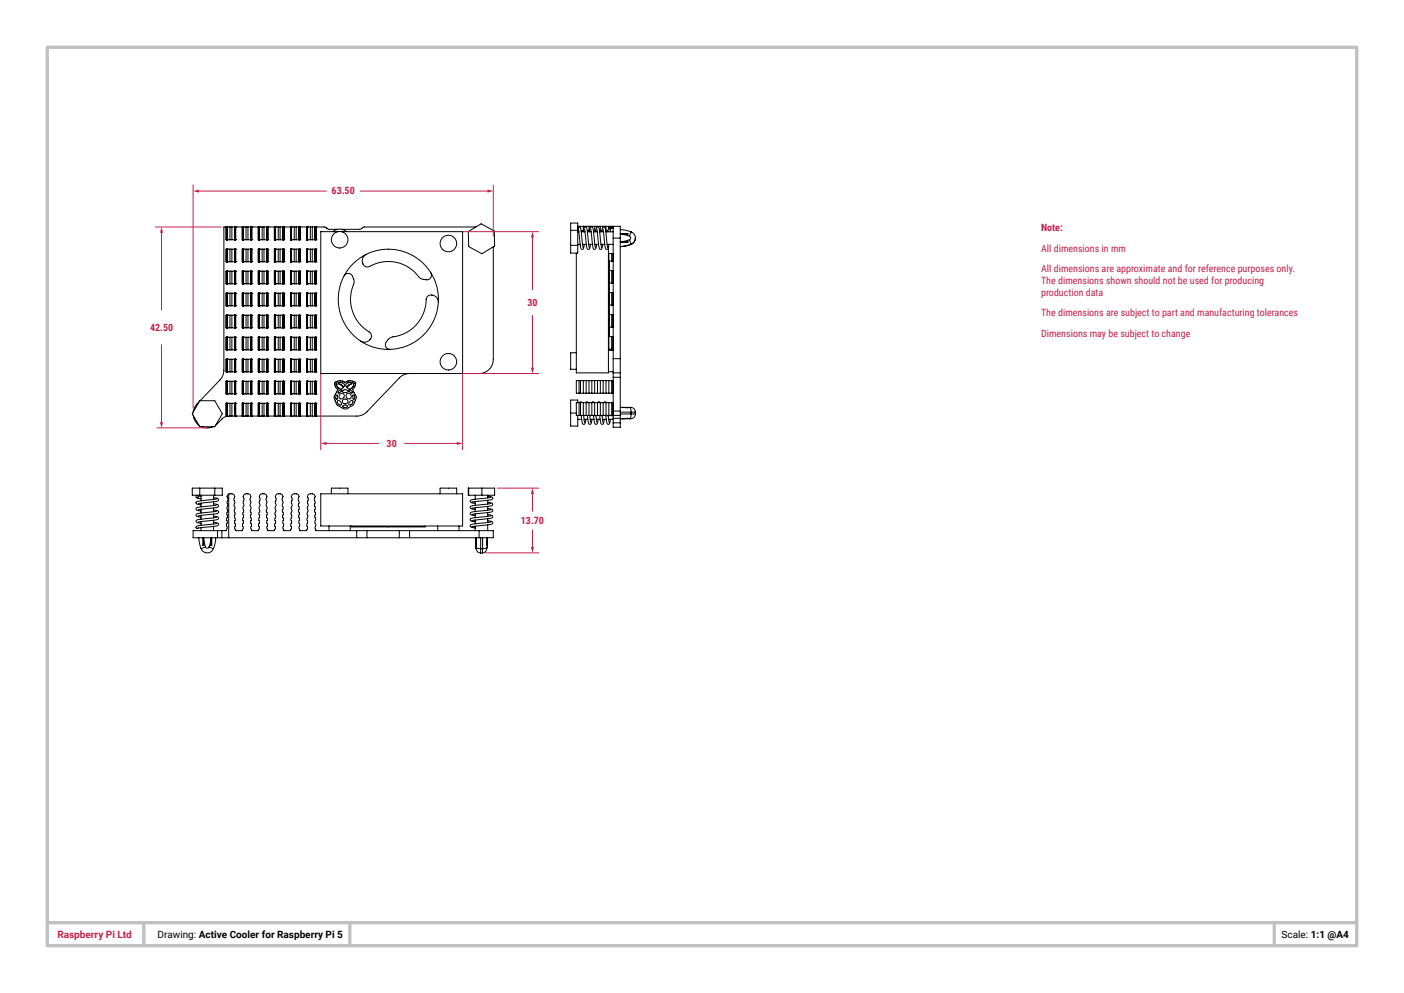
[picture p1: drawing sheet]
<svg xmlns="http://www.w3.org/2000/svg" width="297mm" height="210mm" viewBox="0 0 297 210" stroke-linecap="round" stroke-linejoin="round" font-family="sans-serif">
<!-- layer: Dims -->
<path d="M10 10h277v190h-277zM10 195.1h277M30.4 195.1v4.9M74 195.1v4.9M269.6 195.1v4.9" fill="none" stroke="#c0c0c0" stroke-width=".7"/>
<path d="M40.9 87.5v-.7M43.9 90.5l-.9-.1" fill="none" stroke="#c0c0c0" stroke-width=".21" stroke-dasharray="7.6 .6 .6 .6"/>
<g fill="none" stroke="#000" stroke-width=".21">
<path d="M47.9 50.7h.1M47.9 48h.1M47.9 57.4h.1M47.9 55.4h.1M47.9 52.7h.1M47.9 48h-.5v30.3a3.1 3.1 0 0 1-.9 2.1l-4.2 4.3M47.9 48v2.7M47.9 52.7v2.7M47.9 57.4v2.6M48 55.4h.1M48 52.7h.1M48 57.4h.1"/>
<path d="M48 50.7h.1M48 48h.1M48 48v2.7M48 52.7v2.7M48 57.4v2.6M48 48h.6M48 50.7h.6M48 55.4h.6M48 52.7h.6M48 57.4h.6M48.6 57.4h.5M48.6 48v2.7"/>
<path d="M48.6 52.7v2.7M48.6 57.4v2.6M48.6 48h.5M48.6 50.7h.5M48.6 52.7h.5M48.6 55.4h.5M49.1 57.4h.6M49.1 52.7h.6M49.1 55.4h.6M49.1 48h.6M49.1 50.7h.6M49.1 48v2.7"/>
<path d="M49.1 52.7v2.7M49.1 57.4v2.6M49.7 50.7h.1M49.7 48h.1M49.7 57.4h.1M49.7 55.4h.1M49.7 52.7h.1M49.7 48v2.7M49.7 52.7v2.7M49.7 57.4v2.6M49.8 50.7h.1M49.8 48h.1"/>
<path d="M49.8 55.4h.1M49.8 52.7h.1M49.8 57.4h.1M49.8 48v2.7M49.8 52.7v2.7M49.8 57.4v2.6M49.8 48h1.5M51.3 48h.1M51.3 50.7h.1M51.3 55.4h.1M51.3 52.7h.1M51.3 57.4h.1"/>
<path d="M51.3 48v2.7M51.3 52.7v2.7M51.3 57.4v2.6M51.4 48h.1M51.4 50.7h.1M51.4 55.4h.1M51.4 48v2.7M51.4 52.7v2.7M51.4 57.4v2.6M51.4 57.4h.1M51.4 52.7h.1M51.5 48h.6"/>
<path d="M51.5 50.7h.6M51.5 57.4h.6M51.5 55.4h.6M51.5 52.7h.6M51.5 55.4h.1M51.5 52.7h.1M51.5 48h.1M51.5 50.7h.1M51.5 57.4h.1M51.5 48v2.7M51.5 52.7v2.7M51.5 57.4v2.6"/>
<path d="M52.1 57.4h.4M52.1 48h.4M52.1 50.7h.4M52.1 48v2.7M52.1 52.7v2.7M52.1 57.4v2.6M52.1 52.7h.4M52.1 55.4h.4M52.5 48h.6M52.5 50.7h.6M52.5 57.4h.6M52.5 55.4h.6"/>
<path d="M52.5 52.7h.6M52.5 48v2.7M52.5 52.7v2.7M52.5 57.4v2.6M53.1 48h.1M53.1 50.7h.1M53.1 55.4h.1M53.1 52.7h.1M53.1 57.4h.1M53.1 48v2.7M53.1 52.7v2.7M53.1 57.4v2.6"/>
<path d="M53.2 57.4h.1M53.2 55.4h.1M53.2 52.7h.1M53.2 48h.1M53.2 50.7h.1M53.2 48v2.7M53.2 52.7v2.7M53.2 57.4v2.6M53.2 48h1.4M54.6 57.4h.1M54.6 55.4h.1M54.6 52.7h.1"/>
<path d="M54.6 48h.1M54.6 50.7h.1M54.6 48v2.7M54.6 52.7v2.7M54.6 57.4v2.6M54.7 57.4h.1M54.7 55.4h.1M54.7 52.7h.1M54.7 48h.1M54.7 50.7h.1M54.7 48v2.7M54.7 52.7v2.7"/>
<path d="M54.7 57.4v2.6M54.8 57.4h.1M54.8 48h.1M54.8 50.7h.1M54.8 55.4h.1M54.8 52.7h.1M54.8 48v2.7M54.8 52.7v2.7M54.8 57.4v2.6M54.9 57.4h.6M54.9 52.7h.6M54.9 55.4h.6"/>
<path d="M54.9 48h.6M54.9 50.7h.6M54.9 48h.1M54.9 50.7h.1M54.9 57.4h.1M54.9 55.4h.1M54.9 52.7h.1M55.5 48v2.7M55.5 52.7v2.7M55.5 57.4v2.6M55.5 57.4h.3M55.5 48h.3"/>
<path d="M55.5 50.7h.3M55.5 52.7h.3M55.5 55.4h.3M55.8 57.4h.6M55.8 52.7h.6M55.8 55.4h.6M55.8 48h.6M55.8 50.7h.6M55.8 48v2.7M55.8 52.7v2.7M55.8 57.4v2.6M56.4 57.4h.1"/>
<path d="M56.4 55.4h.1M56.4 52.7h.1M56.4 48h.1M56.4 50.7h.1M56.4 48v2.7M56.4 52.7v2.7M56.4 57.4v2.6M56.5 48h.1M56.5 50.7h.1M56.5 57.4h.1M56.5 55.4h.1M56.5 52.7h.1"/>
<path d="M56.5 48v2.7M56.5 52.7v2.7M56.5 57.4v2.6M56.6 48h.1M56.6 50.7h.1M56.6 57.4h.1M56.6 55.4h.1M56.6 52.7h.1M56.6 48v2.7M56.6 52.7v2.7M56.6 57.4v2.6M56.7 50.7h.1"/>
<path d="M56.7 55.4h.1M56.7 52.7h.1M56.7 48h.1M56.7 57.4h.1M56.7 48h1.3M58 48h.1M58 57.4h.1M58 52.7h.1M58 50.7h.1M58 55.4h.1M58 48v2.7M58 52.7v2.7"/>
<path d="M58 57.4v2.6M58.1 50.7h.1M58.1 55.4h.1M58.1 48h.1M58.1 57.4h.1M58.1 52.7h.1M58.1 48v2.7M58.1 52.7v2.7M58.1 57.4v2.6M58.2 50.7h.1M58.2 48h.1M58.2 55.4h.1"/>
<path d="M58.2 52.7h.1M58.2 57.4h.1M58.2 48v2.7M58.2 52.7v2.7M58.2 57.4v2.6M58.3 57.4h.6M58.3 52.7h.6M58.3 55.4h.6M58.3 50.7h.6M58.3 48h.6M58.3 50.7h.1M58.3 48h.1"/>
<path d="M58.3 55.4h.1M58.3 52.7h.1M58.3 57.4h.1M58.3 48v2.7M58.3 52.7v2.7M58.3 57.4v2.6M58.9 57.4h.3M58.9 48h.3M58.9 50.7h.3M58.9 48v2.7M58.9 52.7v2.7M58.9 57.4v2.6"/>
<path d="M58.9 52.7h.3M58.9 55.4h.3M59.2 57.4h.6M59.2 52.7h.6M59.2 55.4h.6M59.2 50.7h.6M59.2 48h.6M59.2 48v2.7M59.2 52.7v2.7M59.2 57.4v2.6M59.8 55.4h.1M59.8 52.7h.1"/>
<path d="M59.8 57.4h.1M59.8 50.7h.1M59.8 48h.1M59.8 48v2.7M59.8 52.7v2.7M59.8 57.4v2.6M59.9 50.7h.1M59.9 48h.1M59.9 57.4h.1M59.9 55.4h.1M59.9 52.7h.1M59.9 48v2.7"/>
<path d="M59.9 52.7v2.7M59.9 57.4v2.6M60 50.7h.1M60 48h.1M60 55.4h.1M60 48v2.7M60 52.7v2.7M60 57.4v2.6M60 52.7h.1M60 57.4h.1M60.1 50.7h.1M60.1 48h.1"/>
<path d="M60.1 55.4h.1M60.1 52.7h.1M60.1 57.4h.1M60.1 48h1.4M60.1 48v2.7M60.1 52.7v2.7M60.1 57.4v2.6M61.5 55.4h.1M61.5 52.7h.1M61.5 57.4h.1M61.5 48h.1M61.5 50.7h.1"/>
<path d="M61.5 48v2.7M61.5 52.7v2.7M61.5 57.4v2.6M61.6 55.4h.1M61.6 52.7h.1M61.6 57.4h.1M61.6 48h.1M61.6 50.7h.1M61.6 48v2.7M61.6 52.7v2.7M61.6 57.4v2.6M61.6 48h.6"/>
<path d="M61.6 50.7h.6M61.6 55.4h.6M61.6 52.7h.6M61.6 57.4h.6M62.2 48v2.7M62.2 52.7v2.7M62.2 57.4v2.6M62.2 57.4h.5M62.2 48h.5M62.2 50.7h.5M62.2 52.7h.5M62.2 55.4h.5"/>
<path d="M62.7 57.4h.6M62.7 52.7h.6M62.7 55.4h.6M62.7 48h.6M62.7 50.7h.6M62.7 48v2.7M62.7 52.7v2.7M62.7 57.4v2.6M63.3 57.4h.1M63.3 55.4h.1M63.3 52.7h.1M63.3 48h.1"/>
<path d="M63.3 50.7h.1M63.3 48v2.7M63.3 52.7v2.7M63.3 57.4v2.6M63.4 48h.1M63.4 50.7h.1M63.4 55.4h.1M63.4 52.7h.1M63.4 57.4h.1M63.4 48v2.7M63.4 52.7v2.7M63.4 57.4v2.6"/>
<path d="M63.4 48h1.5M64.9 52.7h.1M64.9 55.4h.1M64.9 57.4h.1M64.9 50.7h.1M64.9 48h.1M64.9 48v2.7M64.9 52.7v2.7M64.9 57.4v2.6M65 55.4h.1M65 50.7h.1M65 48h.1"/>
<path d="M65 48v2.7M65 52.7v2.7M65 57.4v2.6M65 52.7h.1M65 57.4h.1M65 50.7h.6M65 48h.6M65 57.4h.6M65 52.7h.6M65 55.4h.6M65.6 48v2.7M65.6 52.7v2.7"/>
<path d="M65.6 57.4v2.6M65.6 57.4h.5M65.6 48h.5M65.6 50.7h.5M65.6 52.7h.5M65.6 55.4h.5M66.1 57.4h.6M66.1 52.7h.6M66.1 55.4h.6M66.1 50.7h.6M66.1 48h.6M66.1 48v2.7"/>
<path d="M66.1 52.7v2.7M66.1 57.4v2.6M66.7 57.4h.1M66.7 52.7h.1M66.7 55.4h.1M66.7 50.7h.1M66.7 48h.1M66.7 48v2.7M66.7 52.7v2.7M66.7 57.4v2.6M66.8 57.4h.1M66.8 52.7h.1"/>
<path d="M66.8 55.4h.1M66.8 50.7h.1M66.8 48h.1M66.8 48v2.7M66.8 52.7v2.7M66.8 57.4v2.6M66.8 48h1.9l.8 .5h1.9M70.4 49a2.26 2.26 0 0 1 2.9 0M71.4 49h-3.5v30h33.5a3 3 0 0 0 2.9-3v-23.8M72.3 49h25.6v30M72.8 58.4a1 1 0 0 1 .9-.6 1 1 0 0 1 .9 .7l.3 1.1a8.5 8.5 0 0 0 1.5 9.3l1.7 1.3a1.3 1.3 0 0 1 .1 1.7 1.3 1.3 0 0 1-1.7 .3l-.2-.1M77.5 53.8a1.41 1.41 0 0 0-.9 1.5 1.41 1.41 0 0 0 1.2 1.2 8.3 8.3 0 0 1 11.1 2.3l.2 .2a1.65 1.65 0 0 0 2.1-.4l.1-.5-.2-.4"/>
<path d="M99.1 49l2.7-1.7 2.8 1.6v3.1l-2.7 1.7-2.8-1.6zM100.7 48h-23.7l-.9 .5h-3.8M120.7 47.2h1.5v6.3h-1.5zM120.7 51.9h1.5M120.7 48.7h1.5M122.2 47.9h.3M122.2 51.7h.5M122.2 49h.2M122.2 48.9h.2M122.5 47.9h.3M122.5 47.9v.1M122.8 47.9h.6"/>
<path d="M122.8 47.9v.3M123 49h.7M123.2 51.7h.8M123.4 49l.2-.9 .3-.1 .3 .4 .4 3.9M123.4 47.9h.6M123.4 47.9v1h-.5M123.6 51.7l-.2 .9-.3 .1a4.3 4.3 0 0 1-.5-2.5l-.2-1.6a.36 .36 0 0 1-.1-.4 .36 .36 0 0 1 .3-.2l.3 .4 .4 3.9M123.7 48.4l.4 3.9 .2 .4 .4-.1 .2-.9M124 47.9h.6M124 47.9v.2M124.2 48.9h.5M124.3 49h.8"/>
<path d="M124.5 51.7h.8M124.6 47.9h.6M124.6 47.9v1M124.7 49l.2-.9 .3-.1 .3 .4 .4 3.9M125 48.4l.4 3.6 .3 .7 .3-.1 .2-.9M125.2 47.9h.6M125.2 47.9v.1M125.5 48.9h.5M125.5 49h.9M125.8 47.9h.6M125.8 47.9v1M125.8 51.7h.8"/>
<path d="M126 49l.2-.9 .3-.1a5 5 0 0 1 .5 2.8l.2 1.5M126.3 48.4l.2 2.5a2.32 2.32 0 0 0 .5 1.8l.3-.1 .2-.9M126.4 47.9h.6M126.4 47.9v.1M126.8 48.9h.5M126.9 49h.7M127 47.9h.6M127 47.9v1M127.1 51.7h.8M127.3 49l.2-.9 .3-.1 .3 .4 .4 3.9M127.6 48.4l.2 2.5a2.32 2.32 0 0 0 .5 1.8l.3-.1 .2-.9M127.6 47.9h.6"/>
<path d="M127.6 47.9v.1M128.1 48.9h.5M128.2 49h1.5M128.2 47.9h.6M128.2 47.9v1M128.4 51.7h1.3M128.7 55.4h.2v15.5h-.2M128.7 55.2h.1M128.7 53.6h1M128.7 52.3v26.6h-6.8v-25.4M128.8 48.1l-.2 .9M128.8 47.9h.6"/>
<path d="M128.8 55.2h.6M128.8 47.9v.2M128.8 53.6v1.6M128.9 59.9h.5M128.9 57.2h.5M128.9 48h.1M129.1 48.5v.5M129.2 48.3h.5M129.4 47.9h.3M129.4 55.2h.3M129.4 59.9h.3M129.4 57.2h.3"/>
<path d="M129.4 47.9v.4M129.4 53.6v1.6M129.4 57.2v2.7M129.7 47.9h1.5v2.4M129.7 55.2h.1M129.7 59.9h.1M129.7 47.9v.4M129.7 53.6v1.6M129.7 57.2v2.7M129.7 57.2h.1M129.7 47.9v2.4M129.7 50.3h1.5"/>
<path d="M129.7 50.3v25.6M131.2 51.1h1.6v.2h-1.6M131.2 49.4h1.6v.2h-1.6M131.2 48.6l2.3 .4M131.2 49.4h1.6M131.2 51.1h1.6M131.2 50.3v25.6M131.7 49.6l1.5 .4M133.2 50.7l-1.5 .4M133.2 50.7l.3 1M133.2 50a.39 .39 0 0 1 .2 .3 .39 .39 0 0 1-.2 .4M133.5 51.7l-2.3 .4"/>
<path d="M133.5 49l-.3 1M133.5 49a1.4 1.4 0 0 1 .9 1.3 1.4 1.4 0 0 1-.9 1.4M133.5 51.7h.1M134.4 50.4l-.2 .7-.7 .6M134.4 50.3v.1M47.9 71.3h.1M47.9 74h.1M47.9 60h.1M47.9 66.7h.1M47.9 69.3h.1M47.9 64.7h.1M47.9 62h.1"/>
<path d="M47.9 76h.1M47.9 78.6h.1M47.9 62v2.7M47.9 66.7v2.6M47.9 71.3v2.7M47.9 76v2.6M48 64.7h.1M48 62h.1M48 76h.1M48 78.6h.1M48 60h.1M48 66.7h.1"/>
<path d="M48 69.3h.1M48 71.3h.1M48 74h.1M48 62v2.7M48 66.7v2.6M48 71.3v2.7M48 76v2.6M48 64.7h.6M48 62h.6M48 76h.6M48 78.6h.6M48 66.7h.6"/>
<path d="M48 69.3h.6M48 60h.6M48 71.3h.6M48 74h.6M48.6 60h.5M48.6 76h.5M48.6 78.6h.5M48.6 71.3h.5M48.6 74h.5M48.6 66.7h.5M48.6 69.3h.5M48.6 62h.5"/>
<path d="M48.6 64.7h.5M48.6 62v2.7M48.6 66.7v2.6M48.6 71.3v2.7M48.6 76v2.6M49.1 62h.6M49.1 64.7h.6M49.1 60h.6M49.1 76h.6M49.1 78.6h.6M49.1 71.3h.6M49.1 74h.6"/>
<path d="M49.1 66.7h.6M49.1 69.3h.6M49.1 62v2.7M49.1 66.7v2.6M49.1 71.3v2.7M49.1 76v2.6M49.7 71.3h.1M49.7 74h.1M49.7 66.7h.1M49.7 69.3h.1M49.7 60h.1M49.7 64.7h.1"/>
<path d="M49.7 62h.1M49.7 76h.1M49.7 78.6h.1M49.7 62v2.7M49.7 66.7v2.6M49.7 71.3v2.7M49.7 76v2.6M49.8 71.3h.1M49.8 74h.1M49.8 76h.1M49.8 78.6h.1M49.8 66.7h.1"/>
<path d="M49.8 69.3h.1M49.8 64.7h.1M49.8 62h.1M49.8 60h.1M49.8 62v2.7M49.8 66.7v2.6M49.8 71.3v2.7M49.8 76v2.6M51.3 64.7h.1M51.3 62h.1M51.3 66.7h.1M51.3 69.3h.1"/>
<path d="M51.3 74h.1M51.3 71.3h.1M51.3 78.6h.1M51.3 76h.1M51.3 60h.1M51.3 62v2.7M51.3 66.7v2.6M51.3 71.3v2.7M51.3 76v2.6M51.4 74h.1M51.4 78.6h.1M51.4 69.3h.1"/>
<path d="M51.4 64.7h.1M51.4 60h.1M51.4 62v2.7M51.4 66.7v2.6M51.4 71.3v2.7M51.4 76v2.6M51.4 71.3h.1M51.4 76h.1M51.4 66.7h.1M51.4 62h.1M51.5 74h.6M51.5 71.3h.6"/>
<path d="M51.5 78.6h.6M51.5 76h.6M51.5 66.7h.6M51.5 69.3h.6M51.5 60h.6M51.5 64.7h.6M51.5 62h.6M51.5 78.6h.1M51.5 76h.1M51.5 64.7h.1M51.5 62h.1M51.5 74h.1"/>
<path d="M51.5 71.3h.1M51.5 66.7h.1M51.5 69.3h.1M51.5 60h.1M51.5 62v2.7M51.5 66.7v2.6M51.5 71.3v2.7M51.5 76v2.6M52.1 60h.4M52.1 76h.4M52.1 78.6h.4M52.1 71.3h.4"/>
<path d="M52.1 74h.4M52.1 66.7h.4M52.1 69.3h.4M52.1 62h.4M52.1 64.7h.4M52.1 62v2.7M52.1 66.7v2.6M52.1 71.3v2.7M52.1 76v2.6M52.5 64.7h.6M52.5 62h.6M52.5 60h.6"/>
<path d="M52.5 78.6h.6M52.5 76h.6M52.5 74h.6M52.5 71.3h.6M52.5 66.7h.6M52.5 69.3h.6M52.5 62v2.7M52.5 66.7v2.6M52.5 71.3v2.7M52.5 76v2.6M53.1 74h.1M53.1 71.3h.1"/>
<path d="M53.1 66.7h.1M53.1 69.3h.1M53.1 78.6h.1M53.1 76h.1M53.1 60h.1M53.1 64.7h.1M53.1 62h.1M53.1 62v2.7M53.1 66.7v2.6M53.1 71.3v2.7M53.1 76v2.6M53.2 74h.1"/>
<path d="M53.2 71.3h.1M53.2 60h.1M53.2 78.6h.1M53.2 76h.1M53.2 64.7h.1M53.2 62h.1M53.2 66.7h.1M53.2 69.3h.1M53.2 62v2.7M53.2 66.7v2.6M53.2 71.3v2.7M53.2 76v2.6"/>
<path d="M54.6 60h.1M54.6 71.3h.1M54.6 74h.1M54.6 78.6h.1M54.6 76h.1M54.6 69.3h.1M54.6 66.7h.1M54.6 64.7h.1M54.6 62h.1M54.6 62v2.7M54.6 66.7v2.6M54.6 71.3v2.7"/>
<path d="M54.6 76v2.6M54.7 69.3h.1M54.7 66.7h.1M54.7 71.3h.1M54.7 74h.1M54.7 78.6h.1M54.7 76h.1M54.7 60h.1M54.7 64.7h.1M54.7 62h.1M54.7 62v2.7M54.7 66.7v2.6"/>
<path d="M54.7 71.3v2.7M54.7 76v2.6M54.8 64.7h.1M54.8 62h.1M54.8 60h.1M54.8 71.3h.1M54.8 74h.1M54.8 78.6h.1M54.8 76h.1M54.8 69.3h.1M54.8 66.7h.1M54.8 62v2.7"/>
<path d="M54.8 66.7v2.6M54.8 71.3v2.7M54.8 76v2.6M54.9 76h.6M54.9 78.6h.6M54.9 71.3h.6M54.9 74h.6M54.9 60h.6M54.9 66.7h.6M54.9 69.3h.6M54.9 62h.6M54.9 64.7h.6"/>
<path d="M54.9 78.6h.1M54.9 76h.1M54.9 71.3h.1M54.9 74h.1M54.9 60h.1M54.9 69.3h.1M54.9 66.7h.1M54.9 64.7h.1M54.9 62h.1M55.5 62v2.7M55.5 66.7v2.6M55.5 71.3v2.7"/>
<path d="M55.5 76v2.6M55.5 60h.3M55.5 76h.3M55.5 78.6h.3M55.5 71.3h.3M55.5 74h.3M55.5 66.7h.3M55.5 69.3h.3M55.5 62h.3M55.5 64.7h.3M55.8 62h.6M55.8 64.7h.6"/>
<path d="M55.8 60h.6M55.8 76h.6M55.8 78.6h.6M55.8 66.7h.6M55.8 69.3h.6M55.8 71.3h.6M55.8 74h.6M55.8 62v2.7M55.8 66.7v2.6M55.8 71.3v2.7M55.8 76v2.6M56.4 71.3h.1"/>
<path d="M56.4 74h.1M56.4 69.3h.1M56.4 66.7h.1M56.4 78.6h.1M56.4 76h.1M56.4 60h.1M56.4 64.7h.1M56.4 62h.1M56.4 62v2.7M56.4 66.7v2.6M56.4 71.3v2.7M56.4 76v2.6"/>
<path d="M56.5 71.3h.1M56.5 74h.1M56.5 69.3h.1M56.5 66.7h.1M56.5 60h.1M56.5 78.6h.1M56.5 76h.1M56.5 64.7h.1M56.5 62h.1M56.5 62v2.7M56.5 66.7v2.6M56.5 71.3v2.7"/>
<path d="M56.5 76v2.6M56.6 64.7h.1M56.6 62h.1M56.6 60h.1M56.6 71.3h.1M56.6 74h.1M56.6 78.6h.1M56.6 76h.1M56.6 69.3h.1M56.6 66.7h.1M56.6 62v2.7M56.6 66.7v2.6"/>
<path d="M56.6 71.3v2.7M56.6 76v2.6M56.7 64.7h.1M56.7 69.3h.1M56.7 78.6h.1M56.7 60h.1M56.7 74h.1M56.7 71.3h.1M56.7 76h.1M56.7 62h.1M56.7 66.7h.1M58 76h.1"/>
<path d="M58 62h.1M58 66.7h.1M58 71.3h.1M58 78.6h.1M58 60h.1M58 64.7h.1M58 69.3h.1M58 74h.1M58 62v2.7M58 66.7v2.6M58 71.3v2.7M58 76v2.6"/>
<path d="M58.1 78.6h.1M58.1 60h.1M58.1 64.7h.1M58.1 69.3h.1M58.1 74h.1M58.1 71.3h.1M58.1 62h.1M58.1 66.7h.1M58.1 76h.1M58.1 62v2.7M58.1 66.7v2.6M58.1 71.3v2.7"/>
<path d="M58.1 76v2.6M58.2 62h.1M58.2 64.7h.1M58.2 78.6h.1M58.2 76h.1M58.2 74h.1M58.2 71.3h.1M58.2 69.3h.1M58.2 66.7h.1M58.2 60h.1M58.2 62v2.7M58.2 66.7v2.6"/>
<path d="M58.2 71.3v2.7M58.2 76v2.6M58.3 78.6h.6M58.3 76h.6M58.3 74h.6M58.3 71.3h.6M58.3 69.3h.6M58.3 66.7h.6M58.3 62h.6M58.3 64.7h.6M58.3 60h.6M58.3 78.6h.1"/>
<path d="M58.3 76h.1M58.3 62h.1M58.3 64.7h.1M58.3 69.3h.1M58.3 66.7h.1M58.3 60h.1M58.3 74h.1M58.3 71.3h.1M58.3 62v2.7M58.3 66.7v2.6M58.3 71.3v2.7M58.3 76v2.6"/>
<path d="M58.9 60h.3M58.9 76h.3M58.9 78.6h.3M58.9 71.3h.3M58.9 74h.3M58.9 66.7h.3M58.9 69.3h.3M58.9 62h.3M58.9 64.7h.3M58.9 62v2.7M58.9 66.7v2.6M58.9 71.3v2.7"/>
<path d="M58.9 76v2.6M59.2 78.6h.6M59.2 76h.6M59.2 74h.6M59.2 71.3h.6M59.2 69.3h.6M59.2 66.7h.6M59.2 62h.6M59.2 64.7h.6M59.2 60h.6M59.2 62v2.7M59.2 66.7v2.6"/>
<path d="M59.2 71.3v2.7M59.2 76v2.6M59.8 62h.1M59.8 64.7h.1M59.8 74h.1M59.8 71.3h.1M59.8 69.3h.1M59.8 66.7h.1M59.8 78.6h.1M59.8 76h.1M59.8 60h.1M59.8 62v2.7"/>
<path d="M59.8 66.7v2.6M59.8 71.3v2.7M59.8 76v2.6M59.9 60h.1M59.9 62h.1M59.9 64.7h.1M59.9 74h.1M59.9 71.3h.1M59.9 69.3h.1M59.9 66.7h.1M59.9 78.6h.1M59.9 76h.1"/>
<path d="M59.9 62v2.7M59.9 66.7v2.6M59.9 71.3v2.7M59.9 76v2.6M60 69.3h.1M60 74h.1M60 64.7h.1M60 78.6h.1M60 60h.1M60 62v2.7M60 66.7v2.6M60 71.3v2.7"/>
<path d="M60 76v2.6M60 66.7h.1M60 71.3h.1M60 62h.1M60 76h.1M60.1 60h.1M60.1 62h.1M60.1 64.7h.1M60.1 69.3h.1M60.1 66.7h.1M60.1 74h.1M60.1 71.3h.1"/>
<path d="M60.1 78.6h.1M60.1 76h.1M60.1 62v2.7M60.1 66.7v2.6M60.1 71.3v2.7M60.1 76v2.6M61.5 78.6h.1M61.5 76h.1M61.5 66.7h.1M61.5 69.3h.1M61.5 74h.1M61.5 71.3h.1"/>
<path d="M61.5 64.7h.1M61.5 62h.1M61.5 60h.1M61.5 62v2.7M61.5 66.7v2.6M61.5 71.3v2.7M61.5 76v2.6M61.6 74h.1M61.6 71.3h.1M61.6 64.7h.1M61.6 62h.1M61.6 60h.1"/>
<path d="M61.6 66.7h.1M61.6 69.3h.1M61.6 78.6h.1M61.6 76h.1M61.6 62v2.7M61.6 66.7v2.6M61.6 71.3v2.7M61.6 76v2.6M61.6 66.7h.6M61.6 69.3h.6M61.6 74h.6M61.6 71.3h.6"/>
<path d="M61.6 78.6h.6M61.6 76h.6M61.6 60h.6M61.6 64.7h.6M61.6 62h.6M62.2 62v2.7M62.2 66.7v2.6M62.2 71.3v2.7M62.2 76v2.6M62.2 60h.5M62.2 76h.5M62.2 78.6h.5"/>
<path d="M62.2 71.3h.5M62.2 74h.5M62.2 66.7h.5M62.2 69.3h.5M62.2 62h.5M62.2 64.7h.5M62.7 76h.6M62.7 78.6h.6M62.7 71.3h.6M62.7 74h.6M62.7 66.7h.6M62.7 69.3h.6"/>
<path d="M62.7 62h.6M62.7 64.7h.6M62.7 60h.6M62.7 62v2.7M62.7 66.7v2.6M62.7 71.3v2.7M62.7 76v2.6M63.3 64.7h.1M63.3 62h.1M63.3 60h.1M63.3 78.6h.1M63.3 76h.1"/>
<path d="M63.3 74h.1M63.3 71.3h.1M63.3 66.7h.1M63.3 69.3h.1M63.3 62v2.7M63.3 66.7v2.6M63.3 71.3v2.7M63.3 76v2.6M63.4 64.7h.1M63.4 62h.1M63.4 66.7h.1M63.4 69.3h.1"/>
<path d="M63.4 74h.1M63.4 71.3h.1M63.4 78.6h.1M63.4 76h.1M63.4 60h.1M63.4 62v2.7M63.4 66.7v2.6M63.4 71.3v2.7M63.4 76v2.6M64.9 62h.1M64.9 64.7h.1M64.9 71.3h.1"/>
<path d="M64.9 74h.1M64.9 69.3h.1M64.9 66.7h.1M64.9 76h.1M64.9 78.6h.1M64.9 60h.1M64.9 62v2.7M64.9 66.7v2.6M64.9 71.3v2.7M64.9 76v2.6M65 60h.1M65 64.7h.1"/>
<path d="M65 69.3h.1M65 78.6h.1M65 74h.1M65 62v2.7M65 66.7v2.6M65 71.3v2.7M65 76v2.6M65 62h.1M65 66.7h.1M65 76h.1M65 71.3h.1M65 76h.6"/>
<path d="M65 78.6h.6M65 71.3h.6M65 74h.6M65 60h.6M65 62h.6M65 64.7h.6M65 69.3h.6M65 66.7h.6M65.6 62v2.7M65.6 66.7v2.6M65.6 71.3v2.7M65.6 76v2.6"/>
<path d="M65.6 60h.5M65.6 76h.5M65.6 78.6h.5M65.6 71.3h.5M65.6 74h.5M65.6 66.7h.5M65.6 69.3h.5M65.6 62h.5M65.6 64.7h.5M66.1 60h.6M66.1 62h.6M66.1 64.7h.6"/>
<path d="M66.1 76h.6M66.1 78.6h.6M66.1 71.3h.6M66.1 74h.6M66.1 66.7h.6M66.1 69.3h.6M66.1 62v2.7M66.1 66.7v2.6M66.1 71.3v2.7M66.1 76v2.6M66.7 60h.1M66.7 69.3h.1"/>
<path d="M66.7 66.7h.1M66.7 62h.1M66.7 64.7h.1M66.7 76h.1M66.7 78.6h.1M66.7 71.3h.1M66.7 74h.1M66.7 62v2.7M66.7 66.7v2.6M66.7 71.3v2.7M66.7 76v2.6M66.8 60h.1"/>
<path d="M66.8 69.3h.1M66.8 66.7h.1M66.8 76h.1M66.8 78.6h.1M66.8 71.3h.1M66.8 74h.1M66.8 62h.1M66.8 64.7h.1M66.8 62v2.7M66.8 66.7v2.6M66.8 71.3v2.7M66.8 76v2.6"/>
<path d="M86.6 79a3 3 0 0 0-2.1 .9l-6.9 7.2a2.91 2.91 0 0 1-2.1 .9h-8.7M92.7 64a1.36 1.36 0 0 0-.9-1.5 1.36 1.36 0 0 0-1.6 .7 8.2 8.2 0 0 1-7.5 8.2l-.3 .1a1.66 1.66 0 0 0-.7 2l.4 .3 .4 .1M121.9 74.6h-1.2v3.5h1.2M128.7 73.8h.1M128.7 71.2h.1M128.7 74.1h1M128.7 78.6h1M128.8 73.8h.6M128.8 71.2h.6M128.8 71.2v2.6M128.9 64.5h.5M128.9 61.9h.5"/>
<path d="M128.9 69.2h.5M128.9 66.5h.5M129.4 64.5h.3M129.4 61.9h.3M129.4 69.2h.3M129.4 66.5h.3M129.4 73.8h.3M129.4 71.2h.3M129.4 61.9v2.6M129.4 66.5v2.7M129.4 71.2v2.6M129.7 61.9v2.6"/>
<path d="M129.7 66.5v2.7M129.7 71.2v2.6M129.7 61.9h.1M129.7 64.5h.1M129.7 66.5h.1M129.7 69.2h.1M129.7 73.8h.1M129.7 71.2h.1M129.7 75.9v3M129.7 78.9v.9M129.7 78.9h1.5M129.7 75.9h1.5"/>
<path d="M129.7 79.8v7.1M129.7 79.8h1.5M131.2 75.9v3M131.2 78.9v.9M131.2 79.8v7.1M40.9 87.8l.4 1.4 .8 .7M42.2 84.9l-1 1.3-.3 1M42.3 84.7h3.1l1.6 2.8-1.6 2.7h-3.1l-1.6-2.7zM42.6 90.2l1 .3 1.4-.3M47.9 85.3h.1M47.9 83.3h.1M47.9 80.6h.1"/>
<path d="M47.9 88.1h.1M47.9 88.1l-.8 .3-1.5 1.5M47.9 80.6v2.7M47.9 85.3v2.8M48 83.3h.1M48 80.6h.1M48 85.3h.1M48 80.6v2.7M48 85.3v2.7M48 83.3h.6M48 80.6h.6M48 85.3v2.7h.6"/>
<path d="M48 85.3h.6M48.6 80.6h.5M48.6 83.3h.5M48.6 88h.5M48.6 85.3h.5M48.6 80.6v2.7M48.6 85.3v2.7M49.1 88h.6M49.1 85.3h.6M49.1 83.3h.6M49.1 80.6h.6M49.1 80.6v2.7"/>
<path d="M49.1 85.3v2.7M49.7 88h.1M49.7 85.3h.1M49.7 83.3h.1M49.7 80.6h.1M49.7 80.6v2.7M49.7 85.3v2.7M49.8 83.3h.1M49.8 80.6h.1M49.8 88h.1M49.8 85.3h.1M49.8 80.6v2.7"/>
<path d="M49.8 85.3v2.7M49.8 88h1.5M51.3 83.3h.1M51.3 80.6h.1M51.3 88h.1M51.3 85.3h.1M51.3 80.6v2.7M51.3 85.3v2.7M51.4 83.3h.1M51.4 80.6v2.7M51.4 85.3v2.7M51.4 80.6h.1"/>
<path d="M51.4 88h.1M51.4 85.3h.1M51.5 88h.6M51.5 85.3h.6M51.5 83.3h.6M51.5 80.6h.6M51.5 83.3h.1M51.5 80.6h.1M51.5 88h.1M51.5 85.3h.1M51.5 80.6v2.7M51.5 85.3v2.7"/>
<path d="M52.1 80.6h.4M52.1 83.3h.4M52.1 88h.4M52.1 85.3h.4M52.1 80.6v2.7M52.1 85.3v2.7M52.5 88h.6M52.5 85.3h.6M52.5 80.6h.6M52.5 83.3h.6M52.5 80.6v2.7M52.5 85.3v2.7"/>
<path d="M53.1 83.3h.1M53.1 80.6h.1M53.1 88h.1M53.1 85.3h.1M53.1 80.6v2.7M53.1 85.3v2.7M53.2 83.3h.1M53.2 80.6h.1M53.2 88h.1M53.2 85.3h.1M53.2 80.6v2.7M53.2 85.3v2.7"/>
<path d="M53.2 88h1.4M54.6 83.3h.1M54.6 80.6h.1M54.6 88h.1M54.6 85.3h.1M54.6 80.6v2.7M54.6 85.3v2.7M54.7 88h.1M54.7 85.3h.1M54.7 83.3h.1M54.7 80.6h.1M54.7 80.6v2.7"/>
<path d="M54.7 85.3v2.7M54.8 88h.1M54.8 85.3h.1M54.8 83.3h.1M54.8 80.6h.1M54.8 80.6v2.7M54.8 85.3v2.7M54.9 88h.6M54.9 85.3h.6M54.9 80.6h.6M54.9 83.3h.6M54.9 83.3h.1"/>
<path d="M54.9 80.6h.1M54.9 88h.1M54.9 85.3h.1M55.5 80.6h.3M55.5 83.3h.3M55.5 88h.3M55.5 85.3h.3M55.5 80.6v2.7M55.5 85.3v2.7M55.8 88h.6M55.8 85.3h.6M55.8 80.6h.6"/>
<path d="M55.8 83.3h.6M55.8 80.6v2.7M55.8 85.3v2.7M56.4 83.3h.1M56.4 80.6h.1M56.4 88h.1M56.4 85.3h.1M56.4 80.6v2.7M56.4 85.3v2.7M56.5 83.3h.1M56.5 80.6h.1M56.5 88h.1"/>
<path d="M56.5 85.3h.1M56.5 80.6v2.7M56.5 85.3v2.7M56.6 88h.1M56.6 85.3h.1M56.6 83.3h.1M56.6 80.6h.1M56.6 80.6v2.7M56.6 85.3v2.7M56.7 88h.1M56.7 83.3h.1M56.7 80.6h.1"/>
<path d="M56.7 85.3h.1M56.7 88h1.3M58 80.6h.1M58 85.3h.1M58 88h.1M58 83.3h.1M58 80.6v2.7M58 85.3v2.7M58.1 83.3h.1M58.1 88h.1M58.1 85.3h.1M58.1 80.6h.1"/>
<path d="M58.1 80.6v2.7M58.1 85.3v2.7M58.2 83.3h.1M58.2 80.6h.1M58.2 88h.1M58.2 85.3h.1M58.2 80.6v2.7M58.2 85.3v2.7M58.3 88h.6M58.3 85.3h.6M58.3 80.6h.6M58.3 83.3h.6"/>
<path d="M58.3 88h.1M58.3 85.3h.1M58.3 83.3h.1M58.3 80.6h.1M58.3 80.6v2.7M58.3 85.3v2.7M58.9 80.6h.3M58.9 83.3h.3M58.9 88h.3M58.9 85.3h.3M58.9 80.6v2.7M58.9 85.3v2.7"/>
<path d="M59.2 80.6h.6M59.2 83.3h.6M59.2 88h.6M59.2 85.3h.6M59.2 80.6v2.7M59.2 85.3v2.7M59.8 83.3h.1M59.8 80.6h.1M59.8 88h.1M59.8 85.3h.1M59.8 80.6v2.7M59.8 85.3v2.7"/>
<path d="M59.9 88h.1M59.9 85.3h.1M59.9 83.3h.1M59.9 80.6h.1M59.9 80.6v2.7M59.9 85.3v2.7M60 83.3h.1M60 80.6v2.7M60 85.3v2.7M60 88h.1M60 85.3h.1M60 80.6h.1"/>
<path d="M60.1 83.3h.1M60.1 80.6h.1M60.1 88h.1M60.1 85.3h.1M60.1 88h1.4M60.1 80.6v2.7M60.1 85.3v2.7M61.5 88h.1M61.5 85.3h.1M61.5 80.6h.1M61.5 83.3h.1M61.5 80.6v2.7"/>
<path d="M61.5 85.3v2.7M61.6 80.6h.1M61.6 83.3h.1M61.6 88h.1M61.6 85.3h.1M61.6 80.6v2.7M61.6 85.3v2.7M61.6 88h.6M61.6 85.3h.6M61.6 80.6h.6M61.6 83.3h.6M62.2 80.6h.5"/>
<path d="M62.2 83.3h.5M62.2 80.6v2.7M62.2 85.3v2.7M62.2 88h.5M62.2 85.3h.5M62.7 88h.6M62.7 85.3h.6M62.7 80.6h.6M62.7 83.3h.6M62.7 80.6v2.7M62.7 85.3v2.7M63.3 80.6h.1"/>
<path d="M63.3 83.3h.1M63.3 88h.1M63.3 85.3h.1M63.3 80.6v2.7M63.3 85.3v2.7M63.4 80.6h.1M63.4 83.3h.1M63.4 88h.1M63.4 85.3h.1M63.4 80.6v2.7M63.4 85.3v2.7M63.4 88h1.5"/>
<path d="M64.9 88h.1M64.9 85.3h.1M64.9 80.6h.1M64.9 83.3h.1M64.9 80.6v2.7M64.9 85.3v2.7M65 83.3h.1M65 80.6v2.7M65 85.3v2.7M65 88h.1M65 85.3h.1M65 80.6h.1"/>
<path d="M65 88h.6M65 85.3h.6M65 80.6h.6M65 83.3h.6M65.6 80.6h.5M65.6 83.3h.5M65.6 88h.5M65.6 80.6v2.7M65.6 85.3v2.7M65.6 85.3h.5M66.1 80.6h.6M66.1 83.3h.6"/>
<path d="M66.1 88h.6M66.1 85.3h.6M66.1 80.6v2.7M66.1 85.3v2.7M66.7 88h.1M66.7 85.3h.1M66.7 80.6h.1M66.7 83.3h.1M66.7 80.6v2.7M66.7 85.3v2.7M66.8 80.6h.1M66.8 83.3h.1"/>
<path d="M66.8 88h.1M66.8 85.3h.1M66.8 80.6v2.7M66.8 85.3v2.7M70.9 80.8a1.72 1.72 0 0 1 2.1 .2 1.58 1.58 0 0 1 2.3 0l-.1 .1a1.5 1.5 0 0 1-.6 1.2l.3 .7a1.49 1.49 0 0 1 .1 2 2.08 2.08 0 0 1-1.4 1.3 1.45 1.45 0 0 1-1.7-.3 2.02 2.02 0 0 1-1.1-1.5 1.87 1.87 0 0 1 .4-1.6l.3-.5-.6-.8-.1-.5zM71.2 83.5l.2 .1v.5l-.2 .4-.2-.6zM71.5 84.7a.72 .72 0 0 1 .7 .9 .65 .65 0 0 1-.7-.2 .65 .65 0 0 1 0-.7zM71.6 82.7l.4-.2h.3l-.3 .4-.5 .3zM71.7 82.2h.1M72.5 82.6a.6 .6 0 0 1 .6-.2 .6 .6 0 0 1 .5 .5 .72 .72 0 0 1-1.2-.2zM72.5 85.8h.1a.73 .73 0 0 1 1 .1 .62 .62 0 0 1-1.1 0zM72.6 81.9l-1-.8 1.2 .6a.57 .57 0 0 0-.4-.8l-.8-.1v.2h-.5l.2 .8 .4 .3"/>
<path d="M72.6 81.9h.1M72.6 81.9l-.4 .3h-.5M73.3 83.4a.58 .58 0 0 1 1 .2 .58 .58 0 0 1-.7 .7l-.4-.4zM73.3 81.1l.6-.3 1 .2-.2 .8-.4 .3a.57 .57 0 0 1-.9-.2l1-.8-.7 .3-.4 .4-.2-.4zM73.8 82.5a.62 .62 0 0 1 .8 .5l-.1 .2-.5-.3zM74.2 84.8l.3-.1a.56 .56 0 0 1 0 .7 .56 .56 0 0 1-.7 .1zM74.3 82.1h.1M74.7 83.5l.2 .2 .1 .3-.1 .5-.3-.5zM120.7 87.4h1.2M122.2 88.7h.8M122.2 85.2v-.6h-1.5v5.5h1.5v-2.2M122.5 83.2h.3"/>
<path d="M122.5 80.5h.3M122.5 85.2h.3M122.5 87.8h.3M122.5 80.5h-.6v2.7h.6M122.5 85.2h-.6v2.6h.6M122.5 80.5v2.7M122.5 85.2v2.6M122.6 85.2l.3-.2 .2 .2M122.8 83.2h.6M122.8 80.5h.6M122.8 85.2h.6M122.8 87.8h.6"/>
<path d="M122.8 87.9h.6M122.8 87.9h-.3M122.8 80.5v2.7M122.8 85.2v2.6M123 87.9l.2 1.6 .2 .2a.73 .73 0 0 0 .5-1M123.4 83.2h.6M123.4 80.5h.6M123.4 85.2h.6M123.4 87.8h.6M123.4 87.9h.6M123.4 80.5v2.7M123.4 85.2v2.6"/>
<path d="M123.5 87.9l.2 1.4M123.6 88.7h.7M123.9 85.2l.3-.2 .2 .2M124 83.2h.6M124 80.5h.6M124 85.2h.6M124 87.8h.6M124 87.9h.6M124 80.5v2.7M124 85.2v2.6M124.3 87.9v.1a1.89 1.89 0 0 0 .5 1.8 .98 .98 0 0 0 .4-1.1M124.6 83.2h.6"/>
<path d="M124.6 80.5h.6M124.6 85.2h.6M124.6 87.8h.6M124.6 87.9h5.1v.6M124.6 80.5v2.7M124.6 85.2v2.6M124.8 87.9l.1 1.4M124.8 88.7h.9M125.2 85.2l.3-.2 .2 .2M125.2 83.2h.6M125.2 80.5h.6M125.2 85.2h.6"/>
<path d="M125.2 87.8h.6M125.2 80.5v2.7M125.2 85.2v2.6M125.6 87.9l.1 1.4 .3 .4a.74 .74 0 0 0 .5-1M125.8 83.2h.6M125.8 80.5h.6M125.8 85.2h.6M125.8 87.8h.6M125.8 80.5v2.7M125.8 85.2v2.6M126.1 87.9l.2 1.4M126.1 88.7h.8"/>
<path d="M126.4 83.2h.6M126.4 80.5h.6M126.4 85.2h.6M126.4 87.8h.6M126.4 80.5v2.7M126.4 85.2v2.6M126.5 85.2l.3-.2 .2 .2M126.9 87.9l.2 1.6 .2 .2a.73 .73 0 0 0 .5-1M127 83.2h.6M127 80.5h.6M127 85.2h.6M127 87.8h.6"/>
<path d="M127 80.5v2.7M127 85.2v2.6M127.4 87.9l.2 1.4M127.5 88.7h.7M127.6 83.2h.6M127.6 80.5h.6M127.6 85.2h.6M127.6 87.8h.6M127.6 80.5v2.7M127.6 85.2v2.6M127.8 85.2l.3-.2 .2 .2M128.2 87.8v.2a1.89 1.89 0 0 0 .5 1.8 .98 .98 0 0 0 .4-1.1"/>
<path d="M128.2 83.2h.6M128.2 80.5h.6M128.2 85.2h.6M128.2 87.8h.6M128.2 80.5v2.7M128.2 85.2v2.6M128.7 87.9l.1 1.4M128.8 88.7h.9M128.8 83.2h.6M128.8 80.5h.6M128.8 85.2h.6M128.8 87.8h.6"/>
<path d="M128.8 80.5v2.7M128.8 85.2v2.6M129.4 83.2h.3M129.4 80.5h.3M129.4 85.2h.3M129.4 87.8h.3M129.4 80.5v2.7M129.4 85.2v2.6M129.7 87.8h1.5M129.7 80.5v2.7M129.7 85.2v2.6M129.7 80.5h.1"/>
<path d="M129.7 83.2h.1M129.7 85.2h.1M129.7 86.9v.9M129.7 89.4v1h1.5v-1M129.7 88.5v.9M129.7 86.9h1.5M129.7 88.5h1.5M129.7 89.4h1.5M131.2 88.5l1.6-.1-1.1 .2M131.2 87.5h2.3M131.2 86.2h1.6zM131.2 87.2h2.3"/>
<path d="M131.2 86.9v.9M131.2 87.8v.7M131.2 88.6h.5M131.2 88.5v.9M131.7 88.6h1.5M131.7 86.2h1.5M133.2 86.2h.1a.98 .98 0 0 1 1.1 1M133.2 86.2a.94 .94 0 0 1 .3 1M133.5 87.5l-.1 .8-.2 .3M133.5 87.2h.9M133.5 87.5h.9M133.5 87.2v.3"/>
<path d="M134.4 87.5a1.04 1.04 0 0 1-1.2 1.1M134.4 87.2v.3M40.7 103.2h6.3v1.5h-6.3zM41.6 105.3l.9 .2M42 104.9l.5 .1M42 113.7l.5 2.3M42.3 103.2v1.5M42.5 104.7v1.2M42.5 106.4v.8M42.5 107.7v.8M42.5 109v.8M42.5 110.3v.8"/>
<path d="M42.5 111.6v.6M42.5 116a1.4 1.4 0 0 0 1.3 .9 1.4 1.4 0 0 0 1.4-.9M42.9 113.7v1.6h.2v-1.6M43.1 114.2l.4 1.5M43.5 115.7l-1 .3M43.5 115.7a.4 .4 0 0 0 .3 .2 .4 .4 0 0 0 .4-.2M44.2 115.7l1 .3M44.6 114.2l-.4 1.5M44.6 113.7v1.6h.2v-1.6M45.2 106.5l.7 .2a.33 .33 0 0 1 .3 .3 .33 .33 0 0 1-.4 .3l-3.8 .5M45.2 107.9l.7 .1a.33 .33 0 0 1 .3 .3 .33 .33 0 0 1-.4 .3l-3.8 .5M45.2 109.1l.7 .2a.33 .33 0 0 1 .3 .3 .33 .33 0 0 1-.4 .3l-3.8 .5"/>
<path d="M45.2 110.4l.7 .2a.33 .33 0 0 1 .3 .3 .33 .33 0 0 1-.4 .3l-3.8 .5M45.2 105.2l.7 .2a.33 .33 0 0 1 .3 .3 .33 .33 0 0 1-.4 .3l-3.8 .5M45.2 104.7v.9M45.2 106.1v.8M45.2 107.4v.8M45.2 108.7v.8M45.2 110v.8M45.2 111.3v.9M45.4 103.2v1.5M45.6 113.7l-.4 2.3M45.8 105.5l-2.1 .3a4.1 4.1 0 0 0-2.2 .4l.1 .4 .9 .2M45.8 106.8l-2.1 .3a3.6 3.6 0 0 0-2.2 .4l.1 .4 .9 .2"/>
<path d="M45.8 108.1l-2.1 .3a3.7 3.7 0 0 0-2.2 .4l.1 .4 .9 .2M45.8 109.4l-2.1 .3a4.1 4.1 0 0 0-2.2 .4l.1 .4 .9 .2M45.8 110.7l-2.1 .3a3.6 3.6 0 0 0-2.2 .4 .25 .25 0 0 0 .1 .4 .25 .25 0 0 0 .3-.3M46 112.2h-5.2v1.5h5.2M46 112.2v1.5M46 113.7h.9M46 112.2h.9M46.9 113.7h1.5M46.9 112.2h1M46.9 112.2v1.5M47.9 112.2h.1M48.4 104.5a.72 .72 0 0 0-.2 1.1 .95 .95 0 0 0 0 1.2 1.02 1.02 0 0 0 0 1.2 1.02 1.02 0 0 0-.1 1.2 1.02 1.02 0 0 0 0 1.2 1.02 1.02 0 0 0 0 1.2l-.2 .6"/>
<path d="M48.4 104.5l.7-.1a.73 .73 0 0 1 .4 1.2 1.13 1.13 0 0 1 0 1.3 1.11 1.11 0 0 1 0 1.2 1.11 1.11 0 0 1 .1 1.2 1.11 1.11 0 0 1 0 1.2 1.06 1.06 0 0 1 0 1.2l.2 .5M48.4 113.7h27.1M48.4 104.5v9.2M49.8 112.2h.1M49.8 112.2h1.5M51.3 112.2v-.1a1.03 1.03 0 0 0 0-1.2 1.02 1.02 0 0 0 0-1.2 1.02 1.02 0 0 0 .1-1.2 1.11 1.11 0 0 0 0-1.2 1.11 1.11 0 0 0 0-1.2 1.01 1.01 0 0 0 .1-1.1 .6 .6 0 0 1 .6-.6h.4a.74 .74 0 0 1 .4 1.2 .95 .95 0 0 1 0 1.2 1.17 1.17 0 0 1 0 1.3 1.06 1.06 0 0 1 .1 1.2 1.02 1.02 0 0 1 0 1.2 1.02 1.02 0 0 1 0 1.2l.2 .5M51.3 112.2h.1M53.2 112.2h.1M53.2 112.2h1.4M54.6 112.2l.1-.1a1.03 1.03 0 0 0 0-1.2 1.11 1.11 0 0 0 0-1.2 1.11 1.11 0 0 0 .1-1.2 1.06 1.06 0 0 0 0-1.2 1.02 1.02 0 0 0 0-1.2 .98 .98 0 0 0 .1-1.1 .6 .6 0 0 1 .6-.6h.3a.73 .73 0 0 1 .5 1.2 1.13 1.13 0 0 1 0 1.3 1.02 1.02 0 0 1 0 1.2 1.02 1.02 0 0 1 .1 1.2 1.02 1.02 0 0 1 0 1.2 1.02 1.02 0 0 1 0 1.2l.3 .5M54.6 112.2h.1M56.7 112.2h.1"/>
<path d="M56.7 112.2h1.3M58 112.2l.1-.1a.91 .91 0 0 0 0-1.1 1.13 1.13 0 0 0 0-1.3 1.02 1.02 0 0 0 .1-1.2 1.02 1.02 0 0 0 0-1.2 1.02 1.02 0 0 0 0-1.2 .98 .98 0 0 0 .1-1.1 .6 .6 0 0 1 .6-.6h.3a.73 .73 0 0 1 .5 1.2 1.13 1.13 0 0 1 0 1.3 1.02 1.02 0 0 1 0 1.2 1.02 1.02 0 0 1 .1 1.2 1.02 1.02 0 0 1 0 1.2 1.11 1.11 0 0 1 0 1.2l.3 .5M58 112.2h.1M60.1 112.2h.1M60.1 112.2h1.4M61.5 112.2v-.1a.96 .96 0 0 0 0-1.2 1.02 1.02 0 0 0 0-1.2 1.02 1.02 0 0 0 .1-1.2 1.02 1.02 0 0 0 0-1.2 1.02 1.02 0 0 0 0-1.2 1.01 1.01 0 0 0 0-1.1l.4-.5 .7-.1a.73 .73 0 0 1 .4 1.2 1.13 1.13 0 0 1 0 1.3 1.02 1.02 0 0 1 0 1.2 1.11 1.11 0 0 1 .1 1.2 1.11 1.11 0 0 1 0 1.2 1.11 1.11 0 0 1 .1 1.2l.1 .5M61.5 112.2h.1M63.4 112.2h.1M63.4 112.2h1.5M64.9 112.2v-.1a.88 .88 0 0 0 0-1.1 1.13 1.13 0 0 0 0-1.3 1.02 1.02 0 0 0 .1-1.2 1.11 1.11 0 0 0 0-1.2 1.11 1.11 0 0 0 0-1.2 1.01 1.01 0 0 0 0-1.1 .6 .6 0 0 1 .6-.6h.5a.72 .72 0 0 1 .4 1.2 .95 .95 0 0 1 0 1.2 .95 .95 0 0 1 0 1.2 1.13 1.13 0 0 1 .1 1.3 1.02 1.02 0 0 1 0 1.2 1.02 1.02 0 0 1 0 1.2l.2 .5M64.9 112.2h.1M66.8 112.2h.1"/>
<path d="M66.8 112.2h8.7M67.9 104.4h30v6.8h-30zM69.6 111.2v1M70.1 104.4v-1.2h3.5v1.2M74.1 111.2v1M74.4 111.2v.2h15.5v-.2M75.5 113.7h2.1M75.5 112.2h2.1M75.5 112.2v1.5M77.6 113.7h6.9M77.6 112.2h6.9M77.6 112.2v1.5"/>
<path d="M84.5 113.7h2.1M84.5 112.2h2.1M84.5 112.2v1.5M86.6 113.7h14.8M86.6 112.2h14.8M86.6 112.2v1.5M92.6 111.2v1M93.1 104.4v-1.2h3.5v1.2M97.1 111.2v1M99.1 103.2h5.5v1.5h-5.5zM99.1 103.2v1.5M100.5 104.7v.9"/>
<path d="M100.5 106.1v.8M100.5 107.4v.8M100.5 108.7v.8M100.5 110v.8M100.5 111.3v.9M100.6 113.7v.5M100.6 115.7v.2zM100.7 115.8l.3 .9 .7 .2M100.7 115.7l.3 .2 .7 .1M100.7 114.2v1.5M100.7 113.7l.1 1.6-.1-1.1M101.4 112.2h2.9v1.5h-2.9"/>
<path d="M101.4 112.2v1.5M101.7 116.9h.4M101.7 113.7v2.3M101.7 116v.9M101.7 116h.4M101.9 103.2v1.5M102.1 116v.9M102.1 113.7v2.3M103 115.8l-.2 .7-.3 .3-.4 .1M103 115.8l-.4 .2h-.5M103.1 113.7l-.1 1.6zM103.1 114.2l-.1 1.6"/>
<path d="M103.2 106.2a.84 .84 0 0 1 1 .5 8.1 8.1 0 0 1-3.6 .7l-.7 .1M103.2 107.5a.85 .85 0 0 1 1 .5 4.6 4.6 0 0 1-2.6 .6l-1.7 .2M103.2 108.8a.88 .88 0 0 1 1 .5 4.6 4.6 0 0 1-2.6 .6l-1.7 .2M103.2 110.1a.84 .84 0 0 1 1 .5 8.3 8.3 0 0 1-3.6 .7l-.7 .1M103.2 104.9a.88 .88 0 0 1 1 .5 4.6 4.6 0 0 1-2.6 .6l-1.7 .2M103.2 104.7v.6M103.2 105.8v.8M103.2 107.1v.8M103.2 108.4v.8M103.2 109.7v.8M103.2 111v1.2M103.8 106.5l-3.6 .4-.7 .3a.74 .74 0 0 0 1 .5"/>
<path d="M103.8 107.8l-3.6 .4-.7 .3a.69 .69 0 0 0 1 .5v.1M103.8 109.1l-3.9 .5-.4 .2a.69 .69 0 0 0 1 .5v.1M103.8 110.4l-3.6 .4-.7 .3a.69 .69 0 0 0 1 .5M103.8 105.2l-3.9 .5-.4 .2a.69 .69 0 0 0 1 .5v.1"/>
<circle cx="71.8" cy="50.7" r="1.75"/>
<circle cx="94.8" cy="51.5" r="1.75"/>
<circle cx="129" cy="48.2" r=".25"/>
<circle cx="82.2" cy="63.3" r="10.6"/>
<circle cx="94.9" cy="76.5" r="1.75"/>
<circle cx="72.2" cy="83.8" r=".6"/>
<circle cx="73" cy="84.9" r=".56"/>
<circle cx="41.7" cy="105" r=".25"/>
</g>
<path d="M41.8 40.4h27.3" fill="none" stroke="#c21e4a" stroke-width=".21"/>
<path d="M40.8 40.4l1.3-.3v.6z" fill="#c21e4a"/>
<path d="M76.1 40.4h27.3" fill="none" stroke="#c21e4a" stroke-width=".21"/>
<path d="M103.1 40.1l1.2 .3-1.2 .3z" fill="#c21e4a"/>
<path d="M40.8 39v47.3M104.3 39.1v10.9M34.2 72.8v16.7" fill="none" stroke="#c21e4a" stroke-width=".21"/>
<path d="M33.8 89.3h.7l-.3 1.2z" fill="#c21e4a"/>
<path d="M34.2 49v16.7M33.1 90.5h10.8" fill="none" stroke="#c21e4a" stroke-width=".21"/>
<path d="M34.2 48l.3 1.2h-.7z" fill="#c21e4a"/>
<path d="M32.8 48h14M112.6 66.6v11.4" fill="none" stroke="#c21e4a" stroke-width=".21"/>
<path d="M112.3 77.8h.7l-.4 1.2z" fill="#c21e4a"/>
<path d="M112.6 50v11.3" fill="none" stroke="#c21e4a" stroke-width=".21"/>
<path d="M112.6 49l.4 1.2h-.7z" fill="#c21e4a"/>
<path d="M97.9 49h16.1M97.9 79h16.1M112.6 104.2v4" fill="none" stroke="#c21e4a" stroke-width=".21"/>
<path d="M112.6 103.2l.4 1.3h-.7z" fill="#c21e4a"/>
<path d="M102.6 116.9h11.4M112.6 112v3.9" fill="none" stroke="#c21e4a" stroke-width=".21"/>
<path d="M112.3 115.7h.7l-.4 1.2z" fill="#c21e4a"/>
<path d="M68.9 93.8h11.3M105.1 103.2h8.9" fill="none" stroke="#c21e4a" stroke-width=".21"/>
<path d="M67.9 93.8l1.2-.4v.7z" fill="#c21e4a"/>
<path d="M85.5 93.8h11.4" fill="none" stroke="#c21e4a" stroke-width=".21"/>
<path d="M96.6 93.4l1.3 .4-1.3 .3z" fill="#c21e4a"/>
<path d="M67.9 79v16.2M97.9 79v16.2" fill="none" stroke="#c21e4a" stroke-width=".21"/>
<g font-size="2.1" fill="#c21e4a">
<text x="70.2" y="41">63.50</text>
<text x="220.2" y="48.9">Note:</text>
<text x="220.2" y="53.2">All dimensions in mm</text>
<text x="220.2" y="57.5">All dimensions are approximate and for reference purposes only.</text>
<text x="111.6" y="64.8">30</text>
<text x="220.2" y="60">The dimensions shown should not be used for producing</text>
<text x="220.2" y="62.6">production data</text>
<text x="31.7" y="70">42.50</text>
<text x="220.2" y="66.9">The dimensions are subject to part and manufacturing tolerances</text>
<text x="220.2" y="71.2">Dimensions may be subject to change</text>
<text x="81.8" y="94.5">30</text>
<text x="110.2" y="110.8">13.70</text>
<text x="12.1" y="198.3">Raspberry Pi Ltd</text>
</g>
<g font-size="2.1">
<text x="33.3" y="198.3">Drawing: Active Cooler for Raspberry Pi 5</text>
<text x="271.1" y="198.4">Scale: 1:1 @A4</text>
</g>
</svg>
